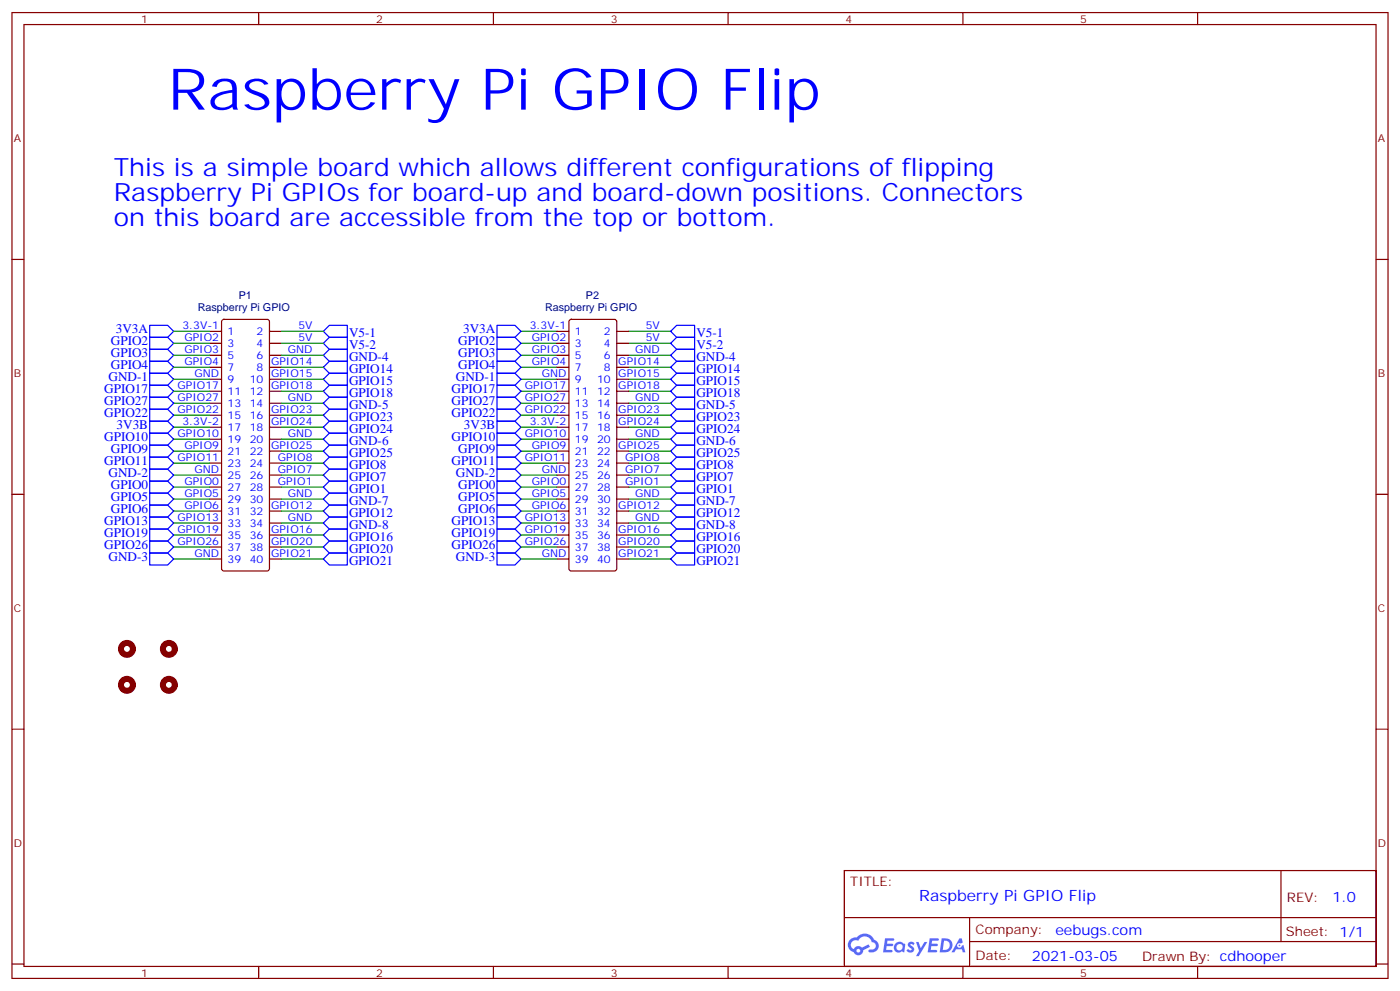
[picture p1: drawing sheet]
<svg xmlns="http://www.w3.org/2000/svg" width="412mm" height="292mm" viewBox="0 0 412 292" stroke-linecap="round" stroke-linejoin="round" font-family="sans-serif">
<g fill="none" stroke="#870000" stroke-width=".35">
<path d="M3.5 3.7h405.4v284.3h-405.4zM7.1 7.2h398.2v277.3h-398.2zM76.2 3.7v3.5M145.3 3.7v3.5M214.5 3.7v3.5M283.6 3.7v3.5M352.8 3.7v3.5M3.5 76.4h3.6M405.3 76.4h3.6M3.5 145.5h3.6M405.3 145.5h3.6M3.5 214.7h3.6"/>
<path d="M405.3 214.7h3.6M248.7 256.3h156.6v28.2h-156.6zM377.3 256.3v20.9M248.7 270.1h156.5M285.6 277.2h119.6M285.6 270.1v14.2M3.5 283.8h3.6M76.2 284.5v3.5M145.3 284.5v3.5M214.5 284.5v3.5M283.6 284.5v3.5M352.8 284.5v3.5"/>
<path d="M405.3 283.8h3.6"/>
</g>
<g fill="#5487ff">
<path d="M267.7 277.5a1.22 1.22 0 0 1 1.7 .2l-.4 .6a.47 .47 0 0 0-.3-.4 .47 .47 0 0 0-.5 .2l.1 .2a1.14 1.14 0 0 1 .8 1.8 1.14 1.14 0 0 1-1.9 0l-.2-.2 .5-.6 .7 .5a.29 .29 0 0 0 .3-.3 .29 .29 0 0 0-.2-.3 1.04 1.04 0 0 1-.6-1.7z"/>
<path d="M260.7 276.2h2.4l.3 .2-.2 .5-1.8 .1-.1 .8h1.5l.3 .4-.3 .4h-1.6l-.2 1.1h1.7l.2 .3-.2 .3-2.6 .1z"/>
<path d="M273.8 276.2h2.4l.3 .2-.1 .5-1.8 .1-.2 .8h1.6l.3 .4-.4 .4-1.6-.1-.1 1.1 1.7 .1 .2 .3-.2 .3-2.6 .1z"/>
<path d="M282.6 276.2h.7l.3 1.3-.6 .3a.69 .69 0 0 0-1 .3 .69 .69 0 0 0 .4 .9 .69 .69 0 0 0 .9-.6l.5-.2 .6 2.2h-.8l-.2-.9h-1.8l-.5 .9h-.8z"/>
<path d="M269.8 277.3h.8l.6 1.8 1.1-1.8h.9l-2.6 4.2h-.8l.9-1.5z"/>
<path d="M277.4 276.2l-.6 4.2h1.3a2.11 2.11 0 0 0 2.5-2.1 2.11 2.11 0 0 0-2.5-2.1zM278.1 277a1.39 1.39 0 0 1 1.7 1.4 1.39 1.39 0 0 1-1.8 1.2h-.3z"/>
<path d="M263.7 277.8a1.54 1.54 0 0 0-.1 2.2 1.54 1.54 0 0 0 2.2 .1l.6 .3 .3-2.3-.2-.3h-.4a1.49 1.49 0 0 0-2.4 0zM264 278.8a.94 .94 0 0 1 1.8 0 .94 .94 0 0 1-1.8 0z"/>
<path d="M250.4 276.6a2.18 2.18 0 0 0 1.1 3.7 1.44 1.44 0 0 0 1.6 .9 1.44 1.44 0 0 0 1.2-1.4l2-1.1-.5-.7-1.9 1a1.47 1.47 0 0 0-2.4 .4 1.39 1.39 0 0 1-.7-1.9 1.39 1.39 0 0 1 2-.5 2.12 2.12 0 0 1 2.2-1.3 2.12 2.12 0 0 1 1.9 1.7 1.14 1.14 0 0 1 1.1 1.4 1.14 1.14 0 0 1-1.7 .7 .43 .43 0 0 0-.5 .4 .43 .43 0 0 0 .4 .5 1.98 1.98 0 0 0 2.5-1.2 1.98 1.98 0 0 0-1.2-2.6 3.1 3.1 0 0 0-5.3-.6l-.9 .1zM252.3 279.9a.55 .55 0 0 1 1.1 0 .55 .55 0 0 1-1.1 0z"/>
<circle cx="282.6" cy="278.3" r=".26"/>
</g>
<g fill="none" stroke="#870000" stroke-width=".35">
<path d="M61.7 97.5h3.6M65.5 94.2l.5-.2h12.7l.5 .2 .2 .5v72.7l-.3 .5-.4 .2h-12.7l-.5-.2-.2-.5v-72.7zM79.4 97.5h3.5M164 97.5h3.6M167.8 94.2l.5-.2h12.7l.5 .2 .2 .5v72.7l-.3 .5-.4 .2h-12.7l-.5-.2-.2-.5v-72.7zM181.7 97.5h3.5M61.7 101.1h3.6M61.7 104.6h3.6M61.7 108.1h3.6M61.7 111.7h3.6M61.7 115.2h3.6M61.7 118.7h3.6"/>
<path d="M79.4 101.1h3.5M79.4 104.6h3.5M79.4 108.1h3.5M79.4 111.7h3.5M79.4 115.2h3.5M79.4 118.7h3.5M164 101.1h3.6M164 104.6h3.6M164 108.1h3.6M164 111.7h3.6M164 115.2h3.6M164 118.7h3.6"/>
<path d="M181.7 101.1h3.5M181.7 104.6h3.5M181.7 108.1h3.5M181.7 111.7h3.5M181.7 115.2h3.5M181.7 118.7h3.5M61.7 122.2h3.6M61.7 125.8h3.6M61.7 129.3h3.6M61.7 132.8h3.6M61.7 136.3h3.6M61.7 139.9h3.6"/>
<path d="M79.4 122.2h3.5M79.4 125.8h3.5M79.4 129.3h3.5M79.4 132.8h3.5M79.4 136.3h3.5M79.4 139.9h3.5M164 122.2h3.6M164 125.8h3.6M164 129.3h3.6M164 132.8h3.6M164 136.3h3.6M164 139.9h3.6"/>
<path d="M181.7 122.2h3.5M181.7 125.8h3.5M181.7 129.3h3.5M181.7 132.8h3.5M181.7 136.3h3.5M181.7 139.9h3.5M61.7 143.4h3.6M61.7 146.9h3.6M61.7 150.5h3.6M61.7 154h3.6M61.7 157.5h3.6M79.4 143.4h3.5"/>
<path d="M79.4 146.9h3.5M79.4 150.5h3.5M79.4 154h3.5M79.4 157.5h3.5M164 143.4h3.6M164 146.9h3.6M164 150.5h3.6M164 154h3.6M164 157.5h3.6M181.7 143.4h3.5M181.7 146.9h3.5M181.7 150.5h3.5"/>
<path d="M181.7 154h3.5M181.7 157.5h3.5M61.7 161h3.6M61.7 164.6h3.6M79.4 161h3.5M79.4 164.6h3.5M164 161h3.6M164 164.6h3.6M181.7 161h3.5M181.7 164.6h3.5"/>
</g>
<g fill="none" stroke="#008700" stroke-width=".35">
<path d="M51.2 97.5h10.5M82.9 97.5h12.3M153.5 97.5h10.5M185.2 97.5h12.4M51.2 118.7h10.5M51.2 104.6h10.5M51.2 108.1h10.5M51.2 111.7h10.5M51.2 115.2h10.5M51.2 101.1h10.5M82.9 118.7h12.3M82.9 104.6h12.3"/>
<path d="M82.9 108.1h12.3M82.9 111.7h12.3M82.9 115.2h12.3M82.9 101.1h12.3M153.5 118.7h10.5M153.5 104.6h10.5M153.5 108.1h10.5M153.5 111.7h10.5M153.5 115.2h10.5M153.5 101.1h10.5M185.2 118.7h12.4M185.2 104.6h12.4"/>
<path d="M185.2 108.1h12.4M185.2 111.7h12.4M185.2 115.2h12.4M185.2 101.1h12.4M51.2 132.8h10.5M51.2 129.3h10.5M51.2 125.8h10.5M51.2 139.9h10.5M51.2 136.3h10.5M51.2 122.2h10.5M82.9 132.8h12.3M82.9 129.3h12.3"/>
<path d="M82.9 125.8h12.3M82.9 139.9h12.3M82.9 136.3h12.3M82.9 122.2h12.3M153.5 132.8h10.5M153.5 129.3h10.5M153.5 125.8h10.5M153.5 139.9h10.5M153.5 136.3h10.5M153.5 122.2h10.5M185.2 132.8h12.4M185.2 129.3h12.4"/>
<path d="M185.2 125.8h12.4M185.2 139.9h12.4M185.2 136.3h12.4M185.2 122.2h12.4M51.2 154h10.5M51.2 146.9h10.5M51.2 143.4h10.5M51.2 150.5h10.5M51.2 157.5h10.5M82.9 154h12.3M82.9 146.9h12.3M82.9 143.4h12.3"/>
<path d="M82.9 150.5h12.3M82.9 157.5h12.3M153.5 154h10.5M153.5 146.9h10.5M153.5 143.4h10.5M153.5 150.5h10.5M153.5 157.5h10.5M185.2 154h12.4M185.2 146.9h12.4M185.2 143.4h12.4M185.2 150.5h12.4M185.2 157.5h12.4"/>
<path d="M51.2 164.6h10.5M51.2 161h10.5M82.9 164.6h12.3M82.9 161h12.3M153.5 164.6h10.5M153.5 161h10.5M185.2 164.6h12.4M185.2 161h12.4"/>
</g>
<g fill="none" stroke="#00f" stroke-width=".35">
<path d="M44.1 99.3h5.3l1.8 1.8-1.8 1.7h-5.3zM44.1 95.8h5.3l1.8 1.7-1.8 1.8h-5.3zM97 95.8h5.3v3.5h-5.3l-1.8-1.8zM97 99.3h5.3v3.5h-5.3l-1.8-1.7zM146.4 95.8h5.3l1.8 1.7-1.8 1.8h-5.3zM146.4 99.3h5.3l1.8 1.8-1.8 1.7h-5.3zM199.3 99.3h5.3v3.5h-5.3l-1.7-1.7zM199.3 95.8h5.3v3.5h-5.3l-1.7-1.8zM44.1 116.9h5.3l1.8 1.8-1.8 1.8h-5.3zM44.1 109.9h5.3l1.8 1.8-1.8 1.7h-5.3zM44.1 113.4h5.3l1.8 1.8-1.8 1.7h-5.3zM44.1 102.8h5.3l1.8 1.8-1.8 1.8h-5.3z"/>
<path d="M44.1 106.4h5.3l1.8 1.7-1.8 1.8h-5.3zM95.2 118.7l1.8-1.8h5.3v3.6h-5.3zM95.2 108.1l1.8-1.7h5.3v3.5h-5.3zM95.2 111.7l1.8-1.8h5.3v3.5h-5.3zM95.2 115.2l1.8-1.8h5.3v3.5h-5.3zM97 102.8h5.3v3.6h-5.3l-1.8-1.8zM146.4 106.4h5.3l1.8 1.7-1.8 1.8h-5.3zM146.4 102.8h5.3l1.8 1.8-1.8 1.8h-5.3zM146.4 113.4h5.3l1.8 1.8-1.8 1.7h-5.3zM146.4 109.9h5.3l1.8 1.8-1.8 1.7h-5.3zM146.4 116.9h5.3l1.8 1.8-1.8 1.8h-5.3zM199.3 113.4h5.3v3.5h-5.3l-1.7-1.7z"/>
<path d="M199.3 109.9h5.3v3.5h-5.3l-1.7-1.7zM199.3 106.4h5.3v3.5h-5.3l-1.7-1.8zM199.3 102.8h5.3v3.6h-5.3l-1.7-1.8zM199.3 116.9h5.3v3.6h-5.3l-1.7-1.8zM44.1 124h5.3l1.8 1.8-1.8 1.7h-5.3zM44.1 120.5h5.3l1.8 1.7-1.8 1.8h-5.3zM44.1 138.1h5.3l1.8 1.8-1.8 1.7h-5.3zM44.1 134.6h5.3l1.8 1.7-1.8 1.8h-5.3zM44.1 131.1h5.3l1.8 1.7-1.8 1.8h-5.3zM44.1 127.5h5.3l1.8 1.8-1.8 1.8h-5.3zM95.2 139.9l1.8-1.8h5.3v3.5h-5.3zM97 124h5.3v3.5h-5.3l-1.8-1.7z"/>
<path d="M97 127.5h5.3v3.6h-5.3l-1.8-1.8zM97 131.1h5.3v3.5h-5.3l-1.8-1.8zM97 120.5h5.3v3.5h-5.3l-1.8-1.8zM97 134.6h5.3v3.5h-5.3l-1.8-1.8zM146.4 127.5h5.3l1.8 1.8-1.8 1.8h-5.3zM146.4 131.1h5.3l1.8 1.7-1.8 1.8h-5.3zM146.4 134.6h5.3l1.8 1.7-1.8 1.8h-5.3zM146.4 138.1h5.3l1.8 1.8-1.8 1.7h-5.3zM146.4 120.5h5.3l1.8 1.7-1.8 1.8h-5.3zM146.4 124h5.3l1.8 1.8-1.8 1.7h-5.3zM199.3 138.1h5.3v3.5h-5.3l-1.7-1.7zM199.3 134.6h5.3v3.5h-5.3l-1.7-1.8z"/>
<path d="M199.3 120.5h5.3v3.5h-5.3l-1.7-1.8zM199.3 131.1h5.3v3.5h-5.3l-1.7-1.8zM199.3 127.5h5.3v3.6h-5.3l-1.7-1.8zM199.3 124h5.3v3.5h-5.3l-1.7-1.7zM44.1 141.6h5.3l1.8 1.8-1.8 1.8h-5.3zM44.1 155.8h5.3l1.8 1.7-1.8 1.8h-5.3zM44.1 159.3h5.3l1.8 1.7-1.8 1.8h-5.3zM44.1 152.2h5.3l1.8 1.8-1.8 1.8h-5.3zM44.1 148.7h5.3l1.8 1.8-1.8 1.7h-5.3zM44.1 145.2h5.3l1.8 1.7-1.8 1.8h-5.3zM95.2 143.4l1.8-1.8h5.3v3.6h-5.3zM95.2 146.9l1.8-1.7h5.3v3.5h-5.3z"/>
<path d="M95.2 154l1.8-1.8h5.3v3.6h-5.3zM95.2 150.5l1.8-1.8h5.3v3.5h-5.3zM97 159.3h5.3v3.5h-5.3l-1.8-1.8zM97 155.8h5.3v3.5h-5.3l-1.8-1.8zM146.4 145.2h5.3l1.8 1.7-1.8 1.8h-5.3zM146.4 148.7h5.3l1.8 1.8-1.8 1.7h-5.3zM146.4 152.2h5.3l1.8 1.8-1.8 1.8h-5.3zM146.4 159.3h5.3l1.8 1.7-1.8 1.8h-5.3zM146.4 155.8h5.3l1.8 1.7-1.8 1.8h-5.3zM146.4 141.6h5.3l1.8 1.8-1.8 1.8h-5.3zM199.3 155.8h5.3v3.5h-5.3l-1.7-1.8zM199.3 148.7h5.3v3.5h-5.3l-1.7-1.7z"/>
<path d="M199.3 159.3h5.3v3.5h-5.3l-1.7-1.8zM199.3 152.2h5.3v3.6h-5.3l-1.7-1.8zM199.3 145.2h5.3v3.5h-5.3l-1.7-1.8zM199.3 141.6h5.3v3.6h-5.3l-1.7-1.8zM44.1 162.8h5.3l1.8 1.8-1.8 1.7h-5.3zM97 162.8h5.3v3.5h-5.3l-1.8-1.7zM146.4 162.8h5.3l1.8 1.8-1.8 1.7h-5.3zM199.3 162.8h5.3v3.5h-5.3l-1.7-1.7z"/>
</g>
<path d="M39.2 191a1.76 1.76 0 0 0-2.6-1.5 1.76 1.76 0 0 0-.2 3 1.76 1.76 0 0 0 2.8-1.3M51.5 191a1.76 1.76 0 0 0-2.6-1.5 1.76 1.76 0 0 0-.1 3 1.76 1.76 0 0 0 2.7-1.3M39.2 201.6a1.76 1.76 0 0 0-2.6-1.5 1.76 1.76 0 0 0-.2 3 1.76 1.76 0 0 0 2.8-1.3M51.5 201.6a1.76 1.76 0 0 0-2.6-1.5 1.76 1.76 0 0 0-.1 3 1.76 1.76 0 0 0 2.7-1.3" fill="none" stroke="#850000" stroke-width="1.8"/>
<text font-size="16.9" fill="#00f" x="49.4" y="32.3">Raspberry Pi GPIO Flip</text>
<g font-size="7.4" fill="#00f">
<text x="33.5" y="51.7">This is a simple board which allows different configurations of flipping</text>
<text x="33.5" y="59.1">Raspberry Pi GPIOs for board-up and board-down positions. Connectors</text>
<text x="33.5" y="66.5">on this board are accessible from the top or bottom.</text>
</g>
<text font-size="4.6" fill="#00f" x="270.8" y="265.3">Raspberry Pi GPIO Flip</text>
<g font-size="4.2" fill="#00f">
<text x="392.5" y="265.6">1.0</text>
<text x="310.9" y="275.1">eebugs.com</text>
<text x="304" y="282.9">2021-03-05</text>
</g>
<g font-size="3.9" fill="#00f">
<text x="32.7" y="101.7">GPIO2</text>
<text x="34.1" y="98.1">3V3A</text>
<text x="102.8" y="99.3">V5-1</text>
<text x="135" y="101.7">GPIO2</text>
<text x="136.4" y="98.1">3V3A</text>
<text x="205.1" y="99.3">V5-1</text>
<text x="32.7" y="105.2">GPIO3</text>
<text x="102.8" y="106.4">GND-4</text>
<text x="102.8" y="102.8">V5-2</text>
<text x="135" y="105.2">GPIO3</text>
<text x="205.1" y="102.8">V5-2</text>
<text x="205.1" y="106.4">GND-4</text>
<text x="32" y="112.2">GND-1</text>
<text x="32.7" y="108.7">GPIO4</text>
<text x="102.8" y="109.9">GPIO14</text>
<text x="102.8" y="113.4">GPIO15</text>
<text x="134.3" y="112.2">GND-1</text>
<text x="135" y="108.7">GPIO4</text>
<text x="205.1" y="113.4">GPIO15</text>
<text x="205.1" y="109.9">GPIO14</text>
<text x="30.7" y="119.3">GPIO27</text>
<text x="30.7" y="115.8">GPIO17</text>
<text x="102.8" y="116.9">GPIO18</text>
<text x="133" y="115.8">GPIO17</text>
<text x="133" y="119.3">GPIO27</text>
<text x="205.1" y="116.9">GPIO18</text>
<text x="30.7" y="122.8">GPIO22</text>
<text x="102.8" y="120.5">GND-5</text>
<text x="102.8" y="124">GPIO23</text>
<text x="133" y="122.8">GPIO22</text>
<text x="205.1" y="124">GPIO23</text>
<text x="205.1" y="120.5">GND-5</text>
<text x="30.7" y="129.9">GPIO10</text>
<text x="34.4" y="126.4">3V3B</text>
<text x="102.8" y="127.5">GPIO24</text>
<text x="102.8" y="131.1">GND-6</text>
<text x="133" y="129.9">GPIO10</text>
<text x="136.7" y="126.4">3V3B</text>
<text x="205.1" y="131.1">GND-6</text>
<text x="205.1" y="127.5">GPIO24</text>
<text x="30.7" y="136.9">GPIO11</text>
<text x="32.7" y="133.4">GPIO9</text>
<text x="102.8" y="134.6">GPIO25</text>
<text x="133" y="136.9">GPIO11</text>
<text x="135" y="133.4">GPIO9</text>
<text x="205.1" y="134.6">GPIO25</text>
<text x="32" y="140.5">GND-2</text>
<text x="32.7" y="144">GPIO0</text>
<text x="102.8" y="138.1">GPIO8</text>
<text x="102.8" y="141.6">GPIO7</text>
<text x="134.3" y="140.5">GND-2</text>
<text x="135" y="144">GPIO0</text>
<text x="205.1" y="141.6">GPIO7</text>
<text x="205.1" y="138.1">GPIO8</text>
<text x="32.7" y="147.5">GPIO5</text>
<text x="102.8" y="145.2">GPIO1</text>
<text x="102.8" y="148.7">GND-7</text>
<text x="135" y="147.5">GPIO5</text>
<text x="205.1" y="148.7">GND-7</text>
<text x="205.1" y="145.2">GPIO1</text>
<text x="30.7" y="154.6">GPIO13</text>
<text x="32.7" y="151.1">GPIO6</text>
<text x="102.8" y="155.8">GND-8</text>
<text x="102.8" y="152.2">GPIO12</text>
<text x="133" y="154.6">GPIO13</text>
<text x="135" y="151.1">GPIO6</text>
<text x="205.1" y="152.2">GPIO12</text>
<text x="205.1" y="155.8">GND-8</text>
<text x="30.7" y="158.1">GPIO19</text>
<text x="30.7" y="161.6">GPIO26</text>
<text x="102.8" y="159.3">GPIO16</text>
<text x="133" y="161.6">GPIO26</text>
<text x="133" y="158.1">GPIO19</text>
<text x="205.1" y="159.3">GPIO16</text>
<text x="32" y="165.2">GND-3</text>
<text x="102.8" y="166.3">GPIO21</text>
<text x="102.8" y="162.8">GPIO20</text>
<text x="134.3" y="165.2">GND-3</text>
<text x="205.1" y="162.8">GPIO20</text>
<text x="205.1" y="166.3">GPIO21</text>
</g>
<g font-size="3.9" fill="#800">
<text x="250.5" y="260.9">TITLE:</text>
<text x="379.1" y="265.6">REV:</text>
<text x="287.4" y="275.1">Company:</text>
<text x="378.7" y="275.7">Sheet: 1/1</text>
<text x="287.4" y="282.8">Date:</text>
<text x="336.4" y="282.8">Drawn By: cdhooper</text>
</g>
<g font-size="3.2" fill="#800">
<text x="41.6" y="6.7">1</text>
<text x="110.8" y="6.7">2</text>
<text x="179.9" y="6.7">3</text>
<text x="249.1" y="6.7">4</text>
<text x="318.2" y="6.7">5</text>
<text x="4.1" y="41.8">A</text>
<text x="405.9" y="41.8">A</text>
<text x="4.1" y="110.9">B</text>
<text x="405.9" y="110.9">B</text>
<text x="4.1" y="180.1">C</text>
<text x="405.9" y="180.1">C</text>
<text x="4.1" y="249.2">D</text>
<text x="405.9" y="249.2">D</text>
<text x="41.6" y="287.5">1</text>
<text x="110.8" y="287.5">2</text>
<text x="179.9" y="287.5">3</text>
<text x="249.1" y="287.5">4</text>
<text x="318.2" y="287.5">5</text>
</g>
<g font-size="3.2" fill="#000080">
<text x="70.3" y="88">P1</text>
<text x="172.6" y="88">P2</text>
<text x="58.2" y="91.5">Raspberry Pi GPIO</text>
<text x="160.5" y="91.5">Raspberry Pi GPIO</text>
</g>
<g font-size="3.2" fill="#00f">
<text x="53.7" y="96.8">3.3V-1</text>
<text x="54.3" y="100.4">GPIO2</text>
<text x="67" y="98.6">1</text>
<text x="75.6" y="98.6">2</text>
<text x="87.9" y="96.8">5V</text>
<text x="87.9" y="100.4">5V</text>
<text x="156.1" y="96.8">3.3V-1</text>
<text x="156.6" y="100.4">GPIO2</text>
<text x="169.3" y="98.6">1</text>
<text x="177.9" y="98.6">2</text>
<text x="190.2" y="100.4">5V</text>
<text x="190.2" y="96.8">5V</text>
<text x="54.3" y="103.9">GPIO3</text>
<text x="54.3" y="107.4">GPIO4</text>
<text x="67" y="102.1">3</text>
<text x="67" y="105.7">5</text>
<text x="75.6" y="102.1">4</text>
<text x="75.6" y="105.7">6</text>
<text x="79.8" y="107.4">GPIO14</text>
<text x="84.8" y="103.9">GND</text>
<text x="156.6" y="107.4">GPIO4</text>
<text x="156.6" y="103.9">GPIO3</text>
<text x="169.3" y="102.1">3</text>
<text x="169.3" y="105.7">5</text>
<text x="177.9" y="102.1">4</text>
<text x="177.9" y="105.7">6</text>
<text x="182.1" y="107.4">GPIO14</text>
<text x="187.1" y="103.9">GND</text>
<text x="57.3" y="110.9">GND</text>
<text x="67" y="109.2">7</text>
<text x="67" y="112.7">9</text>
<text x="73.6" y="112.7">10</text>
<text x="75.6" y="109.2">8</text>
<text x="79.8" y="110.9">GPIO15</text>
<text x="159.6" y="110.9">GND</text>
<text x="169.3" y="109.2">7</text>
<text x="169.3" y="112.7">9</text>
<text x="175.9" y="112.7">10</text>
<text x="177.9" y="109.2">8</text>
<text x="182.1" y="110.9">GPIO15</text>
<text x="52.3" y="114.5">GPIO17</text>
<text x="52.3" y="118">GPIO27</text>
<text x="67" y="116.2">11</text>
<text x="67" y="119.8">13</text>
<text x="73.6" y="116.2">12</text>
<text x="73.6" y="119.8">14</text>
<text x="79.8" y="114.5">GPIO18</text>
<text x="84.8" y="118">GND</text>
<text x="154.6" y="118">GPIO27</text>
<text x="154.6" y="114.5">GPIO17</text>
<text x="169.3" y="116.2">11</text>
<text x="169.3" y="119.8">13</text>
<text x="175.9" y="116.2">12</text>
<text x="175.9" y="119.8">14</text>
<text x="182.1" y="114.5">GPIO18</text>
<text x="187.1" y="118">GND</text>
<text x="52.3" y="121.5">GPIO22</text>
<text x="53.7" y="125.1">3.3V-2</text>
<text x="67" y="123.3">15</text>
<text x="73.6" y="123.3">16</text>
<text x="79.8" y="121.5">GPIO23</text>
<text x="79.8" y="125.1">GPIO24</text>
<text x="154.6" y="121.5">GPIO22</text>
<text x="156.1" y="125.1">3.3V-2</text>
<text x="169.3" y="123.3">15</text>
<text x="175.9" y="123.3">16</text>
<text x="182.1" y="125.1">GPIO24</text>
<text x="182.1" y="121.5">GPIO23</text>
<text x="52.3" y="128.6">GPIO10</text>
<text x="67" y="126.8">17</text>
<text x="67" y="130.4">19</text>
<text x="73.6" y="126.8">18</text>
<text x="73.6" y="130.4">20</text>
<text x="84.8" y="128.6">GND</text>
<text x="154.6" y="128.6">GPIO10</text>
<text x="169.3" y="126.8">17</text>
<text x="169.3" y="130.4">19</text>
<text x="175.9" y="126.8">18</text>
<text x="175.9" y="130.4">20</text>
<text x="187.1" y="128.6">GND</text>
<text x="52.3" y="135.6">GPIO11</text>
<text x="54.3" y="132.1">GPIO9</text>
<text x="67" y="133.9">21</text>
<text x="67" y="137.4">23</text>
<text x="73.6" y="133.9">22</text>
<text x="73.6" y="137.4">24</text>
<text x="79.8" y="132.1">GPIO25</text>
<text x="81.9" y="135.6">GPIO8</text>
<text x="154.6" y="135.6">GPIO11</text>
<text x="156.6" y="132.1">GPIO9</text>
<text x="169.3" y="133.9">21</text>
<text x="169.3" y="137.4">23</text>
<text x="175.9" y="133.9">22</text>
<text x="175.9" y="137.4">24</text>
<text x="182.1" y="132.1">GPIO25</text>
<text x="184.2" y="135.6">GPIO8</text>
<text x="54.3" y="142.7">GPIO0</text>
<text x="57.3" y="139.2">GND</text>
<text x="67" y="140.9">25</text>
<text x="73.6" y="140.9">26</text>
<text x="81.9" y="139.2">GPIO7</text>
<text x="81.9" y="142.7">GPIO1</text>
<text x="156.6" y="142.7">GPIO0</text>
<text x="159.6" y="139.2">GND</text>
<text x="169.3" y="140.9">25</text>
<text x="175.9" y="140.9">26</text>
<text x="184.2" y="142.7">GPIO1</text>
<text x="184.2" y="139.2">GPIO7</text>
<text x="54.3" y="146.2">GPIO5</text>
<text x="54.3" y="149.8">GPIO6</text>
<text x="67" y="144.5">27</text>
<text x="67" y="148">29</text>
<text x="73.6" y="144.5">28</text>
<text x="73.6" y="148">30</text>
<text x="79.8" y="149.8">GPIO12</text>
<text x="84.8" y="146.2">GND</text>
<text x="156.6" y="149.8">GPIO6</text>
<text x="156.6" y="146.2">GPIO5</text>
<text x="169.3" y="144.5">27</text>
<text x="169.3" y="148">29</text>
<text x="175.9" y="144.5">28</text>
<text x="175.9" y="148">30</text>
<text x="182.1" y="149.8">GPIO12</text>
<text x="187.1" y="146.2">GND</text>
<text x="52.3" y="153.3">GPIO13</text>
<text x="67" y="151.5">31</text>
<text x="67" y="155">33</text>
<text x="73.6" y="151.5">32</text>
<text x="73.6" y="155">34</text>
<text x="84.8" y="153.3">GND</text>
<text x="154.6" y="153.3">GPIO13</text>
<text x="169.3" y="151.5">31</text>
<text x="169.3" y="155">33</text>
<text x="175.9" y="151.5">32</text>
<text x="175.9" y="155">34</text>
<text x="187.1" y="153.3">GND</text>
<text x="52.3" y="156.8">GPIO19</text>
<text x="52.3" y="160.3">GPIO26</text>
<text x="67" y="158.6">35</text>
<text x="73.6" y="158.6">36</text>
<text x="79.8" y="160.3">GPIO20</text>
<text x="79.8" y="156.8">GPIO16</text>
<text x="154.6" y="160.3">GPIO26</text>
<text x="154.6" y="156.8">GPIO19</text>
<text x="169.3" y="158.6">35</text>
<text x="175.9" y="158.6">36</text>
<text x="182.1" y="156.8">GPIO16</text>
<text x="182.1" y="160.3">GPIO20</text>
<text x="57.3" y="163.9">GND</text>
<text x="67" y="162.1">37</text>
<text x="67" y="165.6">39</text>
<text x="73.6" y="162.1">38</text>
<text x="73.6" y="165.6">40</text>
<text x="79.8" y="163.9">GPIO21</text>
<text x="159.6" y="163.9">GND</text>
<text x="169.3" y="162.1">37</text>
<text x="169.3" y="165.6">39</text>
<text x="175.9" y="162.1">38</text>
<text x="175.9" y="165.6">40</text>
<text x="182.1" y="163.9">GPIO21</text>
</g>
</svg>
